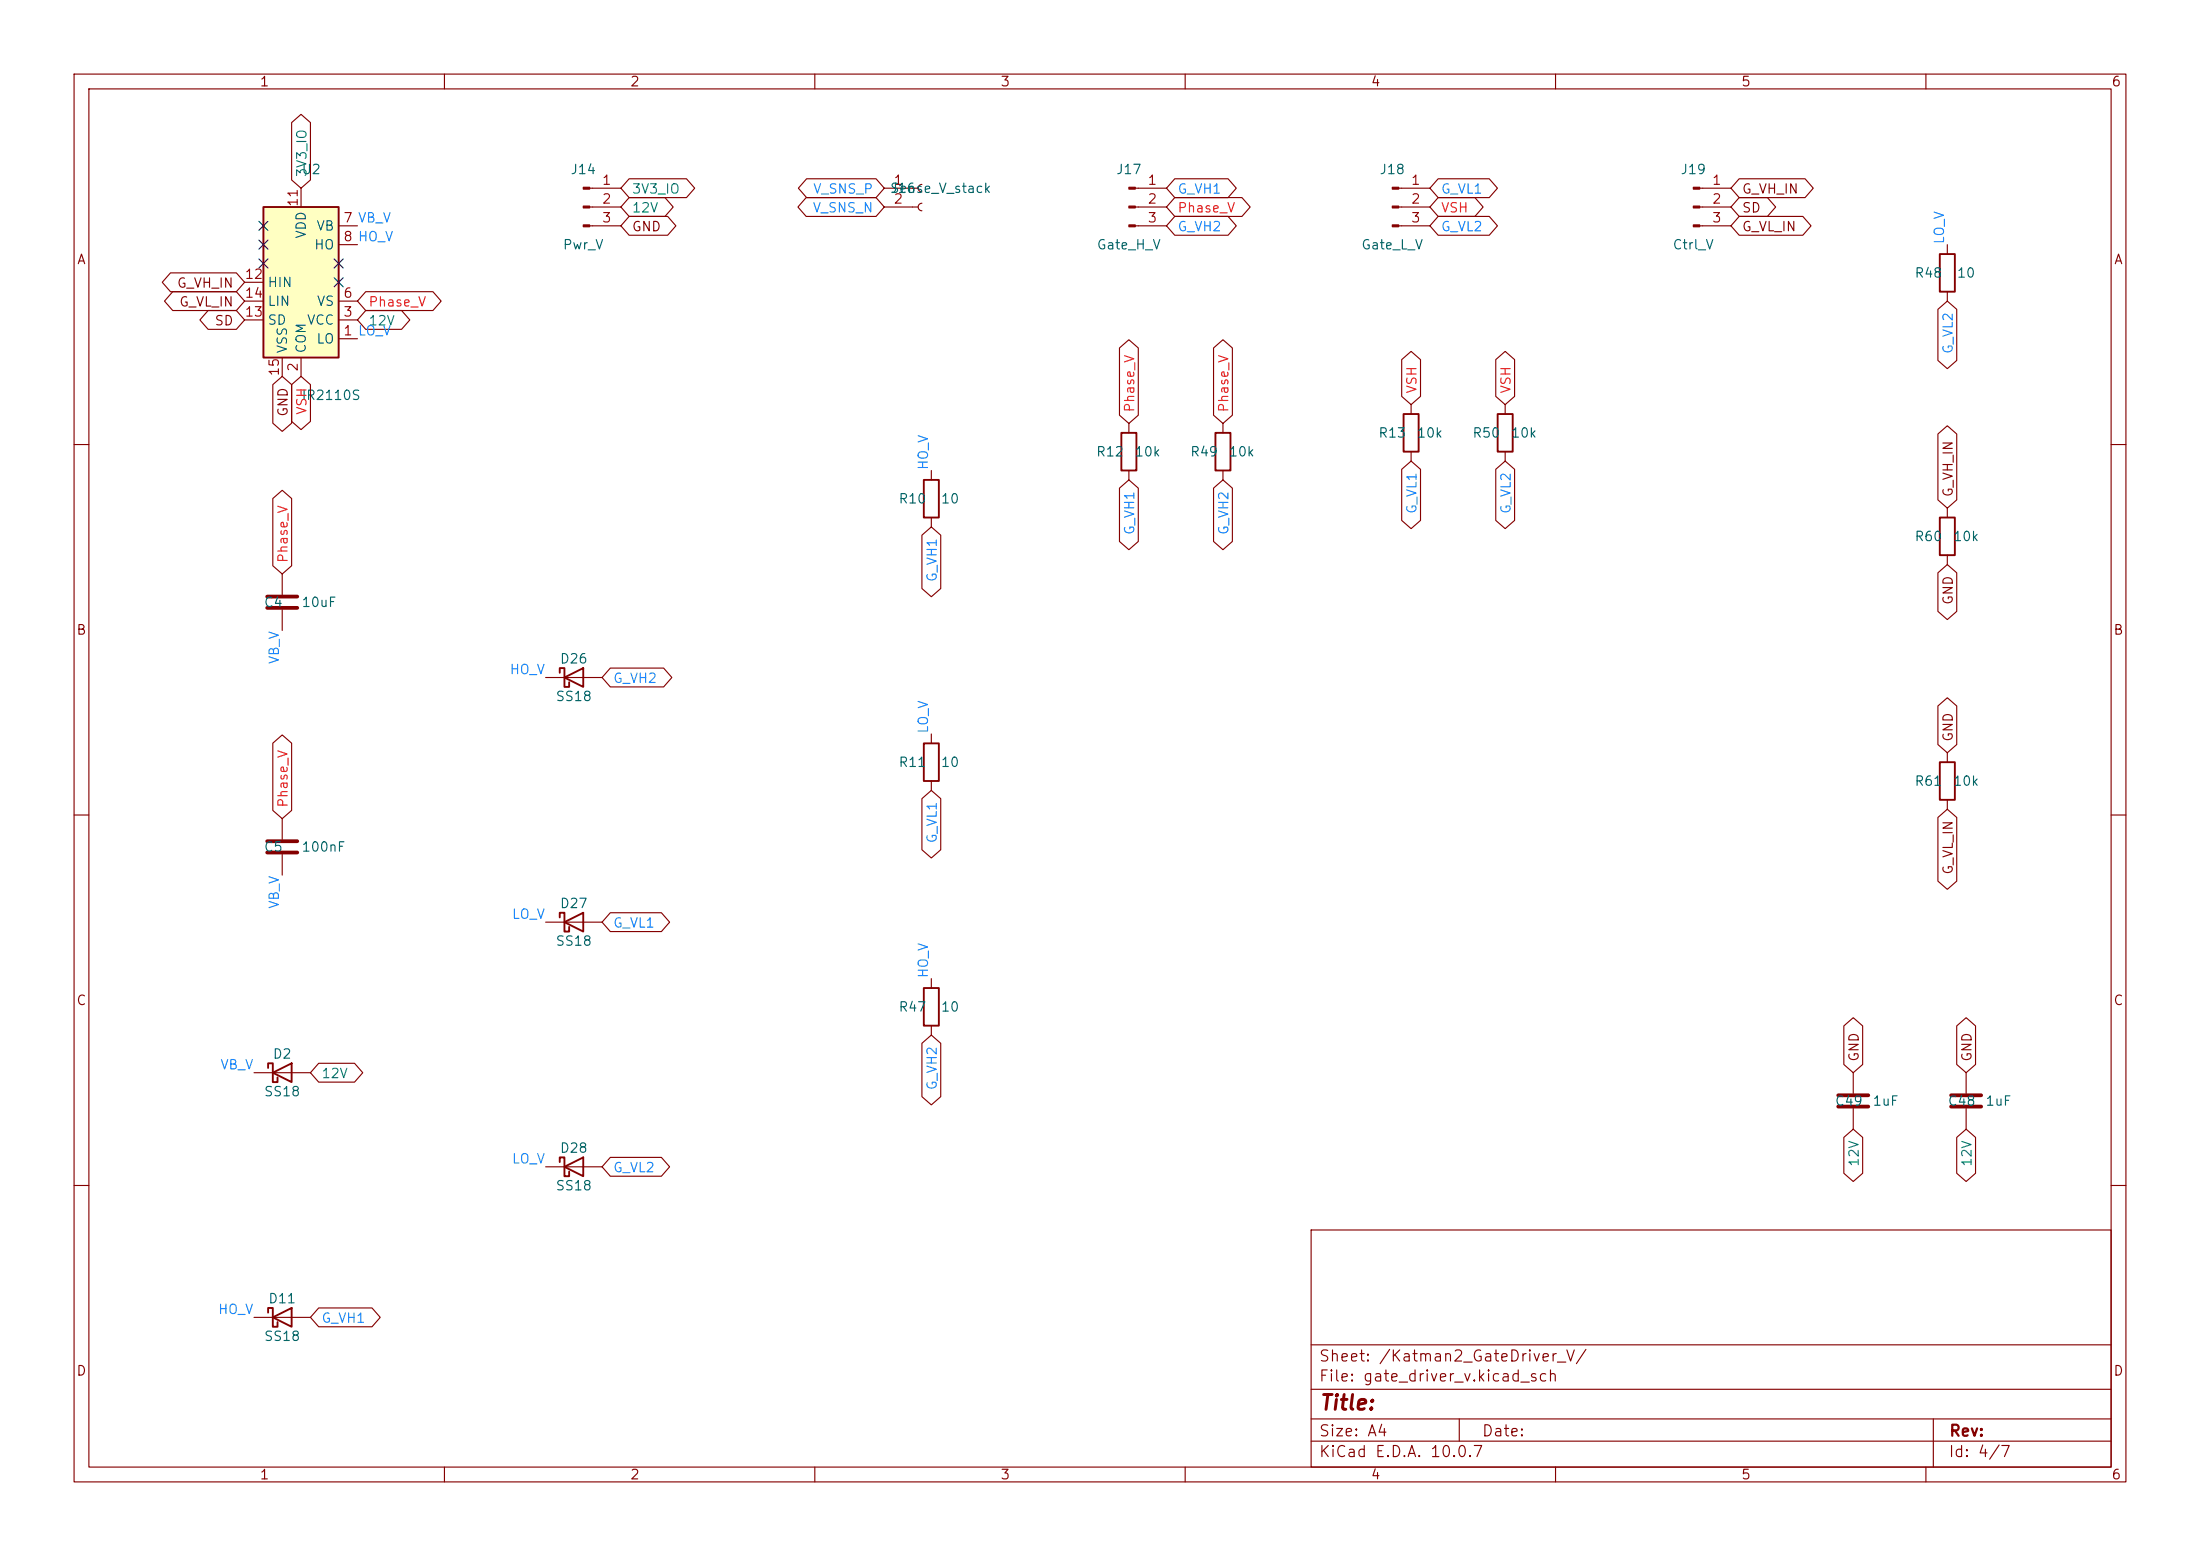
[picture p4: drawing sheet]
<svg xmlns="http://www.w3.org/2000/svg" width="297mm" height="210mm" viewBox="0 0 297 210" stroke-linecap="round" stroke-linejoin="round" font-family="sans-serif">
<g fill="none" stroke="#840000" stroke-width=".15">
<path d="M10 10h277v190h-277zM12 12h273v186h-273zM60 10v2M110 10v2M160 10v2M210 10v2M260 10v2M79.6 25.4h4.2M79.6 27.9h4.2M79.6 30.5h4.2M119.4 25.4h4.6M119.4 27.9h4.6"/>
<path d="M124.5 24.9a.51 .51 0 0 0-.5 .5 .51 .51 0 0 0 .5 .5M124.5 27.4a.51 .51 0 0 0-.5 .5 .51 .51 0 0 0 .5 .5M229.5 25.4h4.2M229.5 27.9h4.2M229.5 30.5h4.2M152.4 57.2v1.2M165.1 57.2v1.2M10 60h2M125.7 63.5v1.3M125.7 69.9v1.2M152.4 63.5v1.3M165.1 63.5v1.3"/>
<path d="M262.9 68.6v1.3M262.9 74.9v1.3M285 60h2M10 110h2M262.9 101.6v1.3M262.9 108v1.2M285 110h2M250.2 144.8v2.8M250.2 149.6v2.8M265.4 144.8v2.8M265.4 149.6v2.8M10 160h2"/>
<path d="M177 166h108v32h-108zM285 160h2M60 198v2M110 198v2M160 198v2M177 194.5h108M177 191.5h108M177 187.5h108M177 181.5h108M197 191.5v3M210 198v2M260 198v2"/>
<path d="M261 191.5v6.5"/>
</g>
<path d="M151.4 58.4h2v5.1h-2zM164.1 58.4h2v5.1h-2zM124.7 64.8h2v5.1h-2zM261.9 69.9h2v5h-2zM261.9 102.9h2v5.1h-2z" fill="none" stroke="#840000" stroke-width=".25"/>
<g fill="#840000" stroke="#840000" stroke-width=".15">
<path d="M228.6 25.3h.9v.2h-.9z"/>
<path d="M228.6 27.8h.9v.3h-.9z"/>
<path d="M228.6 30.4h.9v.2h-.9z"/>
<path d="M78.7 25.3h.9v.2h-.9z"/>
<path d="M78.7 27.8h.9v.3h-.9z"/>
<path d="M78.7 30.4h.9v.2h-.9z"/>
</g>
<path d="M248.2 147.8h4M248.2 149.4h4M263.4 147.8h4.1M263.4 149.4h4.1" fill="none" stroke="#840000" stroke-width=".51"/>
<path d="M35.6 27.9h10.1v20.4h-10.1z" fill="#ffffc2"/>
<g fill="none" stroke="#840000" stroke-width=".25">
<path d="M35.6 27.9h10.1v20.4h-10.1zM261.9 34.3h2v5.1h-2zM189.5 55.9h2v5.1h-2zM202.2 55.9h2v5.1h-2zM75.6 90.8v-.6h.6v2.5h.6v-.6M76.2 91.4l2.5-1.2v2.5zM124.7 100.3h2v5.1h-2zM75.6 123.8v-.6h.6v2.5h.6v-.6M76.2 124.5l2.5-1.3v2.5zM124.7 133.4h2v5h-2zM36.2 144.1v-.6h.6v2.6h.7v-.7M36.8 144.8l2.6-1.3v2.6z"/>
<path d="M75.6 156.8v-.6h.6v2.6h.6v-.7M76.2 157.5l2.5-1.3v2.6zM36.2 177.2v-.7h.6v2.6h.7v-.7M36.8 177.8l2.6-1.3v2.6z"/>
</g>
<g fill="none" stroke="#840000" stroke-width=".15">
<path d="M39.4 16.5l1.2-1.1 1.3 1.1v7.8l-1.3 1.1-1.2-1.1zM23 36.8h8.9l1.1 1.3-1.1 1.3h-8.9l-1.1-1.3zM23.3 39.4h8.6l1.1 1.2-1.1 1.3h-8.6l-1.1-1.3zM33 38.1h2.6M40.6 25.4v2.5M45.7 30.5h2.6M45.7 33h2.6M49.4 39.4h9l1.2 1.2-1.2 1.3h-9l-1.1-1.3zM84.9 24.1h7.8l1.1 1.3-1.1 1.3h-7.8l-1.1-1.3zM84.9 29.2h5.2l1.1 1.3-1.1 1.3h-5.2l-1.1-1.3zM84.9 26.7h4.9l1.1 1.2-1.1 1.3h-4.9l-1.1-1.3zM108.8 26.7h9.5l1.1 1.2-1.1 1.3h-9.5l-1.1-1.3z"/>
<path d="M108.9 24.1h9.4l1.1 1.3-1.1 1.3h-9.4l-1.1-1.3zM153.3 30.5h4.2M153.3 25.4h4.2M153.3 27.9h4.2M158.6 26.7h9.1l1.1 1.2-1.1 1.3h-9.1l-1.1-1.3zM158.6 29.2h7.2l1.1 1.3-1.1 1.3h-7.2l-1.1-1.3zM158.6 24.1h7.2l1.1 1.3-1.1 1.3h-7.2l-1.1-1.3zM188.8 30.5h4.2M188.8 25.4h4.2M188.8 27.9h4.2M194.2 26.7h4.9l1.1 1.2-1.1 1.3h-4.9l-1.2-1.3zM194.2 24.1h6.8l1.2 1.3-1.2 1.3h-6.8l-1.2-1.3z"/>
<path d="M194.2 29.2h6.8l1.2 1.3-1.2 1.3h-6.8l-1.2-1.3zM234.8 26.7h3.8l1.1 1.2-1.1 1.3h-3.8l-1.1-1.3zM234.8 29.2h8.6l1.1 1.3-1.1 1.3h-8.6l-1.1-1.3zM234.8 24.1h8.9l1.1 1.3-1.1 1.3h-8.9l-1.1-1.3zM262.9 33v1.3M262.9 39.4v1.2M28.1 41.9h3.8l1.1 1.3-1.1 1.3h-3.8l-1.1-1.3zM33 43.2h2.6M33 40.6h2.6M36.8 51.9l1.3-1.1 1.3 1.1v5.2l-1.3 1.1-1.3-1.1zM38.1 48.3v2.5M39.4 51.9l1.2-1.1 1.3 1.1v5l-1.3 1.1-1.2-1.1z"/>
<path d="M40.6 48.3v2.5M45.7 45.7h2.6M45.7 43.2h2.6M45.7 40.6h2.6M49.4 41.9h4.8l1.1 1.3-1.1 1.3h-4.8l-1.1-1.3zM151.1 47l1.3-1.1 1.3 1.1v9l-1.3 1.2-1.3-1.2zM163.8 47l1.3-1.1 1.3 1.1v9l-1.3 1.2-1.3-1.2zM189.2 48.5l1.3-1.1 1.3 1.1v5l-1.3 1.1-1.3-1.1zM190.5 54.6v1.3M201.9 48.5l1.3-1.1 1.3 1.1v5l-1.3 1.1-1.3-1.1zM203.2 54.6v1.3M261.6 41.8l1.3-1.2 1.3 1.2v6.8l-1.3 1.2-1.3-1.2z"/>
<path d="M261.6 58.6l1.3-1.1 1.3 1.1v8.9l-1.3 1.1-1.3-1.1zM36.8 67.3l1.3-1.1 1.3 1.1v9.1l-1.3 1.1-1.3-1.1zM38.1 77.5v2.8M124.5 72.2l1.2-1.1 1.3 1.1v7.2l-1.3 1.1-1.2-1.1zM151.1 65.9l1.3-1.1 1.3 1.1v7.2l-1.3 1.1-1.3-1.1zM163.8 65.9l1.3-1.1 1.3 1.1v7.2l-1.3 1.1-1.3-1.1zM189.2 63.3l1.3-1.1 1.3 1.1v6.9l-1.3 1.2-1.3-1.2zM190.5 61v1.2M201.9 63.3l1.3-1.1 1.3 1.1v6.9l-1.3 1.2-1.3-1.2zM203.2 61v1.2M261.6 77.3l1.3-1.1 1.3 1.1v5.2l-1.3 1.1-1.3-1.1zM38.1 82.3v2.8"/>
<path d="M73.7 91.4h7.6M82.4 90.2h7.2l1.1 1.2-1.1 1.3h-7.2l-1.1-1.3zM125.7 99.1v1.2M261.6 95.3l1.3-1.1 1.3 1.1v5.2l-1.3 1.1-1.3-1.1zM36.8 100.3l1.3-1.1 1.3 1.1v9.1l-1.3 1.1-1.3-1.1zM38.1 110.5v2.8M38.1 115.3v2.8M124.5 107.8l1.2-1.1 1.3 1.1v6.9l-1.3 1.1-1.2-1.1zM125.7 105.4v1.3M261.6 110.3l1.3-1.1 1.3 1.1v8.6l-1.3 1.1-1.3-1.1zM73.7 124.5h7.6M82.4 123.2h6.9l1.1 1.3-1.1 1.2h-6.9l-1.1-1.2z"/>
<path d="M125.7 132.1v1.3M125.7 138.4v1.3M248.9 138.5l1.3-1.1 1.3 1.1v5.2l-1.3 1.1-1.3-1.1zM264.2 138.5l1.2-1.1 1.3 1.1v5.2l-1.3 1.1-1.2-1.1zM34.3 144.8h7.6M43 143.5h4.9l1.1 1.3-1.1 1.3h-4.9l-1.1-1.3zM73.7 157.5h7.6M82.4 156.2h6.9l1.1 1.3-1.1 1.3h-6.9l-1.1-1.3zM124.5 140.8l1.2-1.1 1.3 1.1v7.2l-1.3 1.1-1.2-1.1zM248.9 153.5l1.3-1.1 1.3 1.1v4.9l-1.3 1.1-1.3-1.1zM264.2 153.5l1.2-1.1 1.3 1.1v4.9l-1.3 1.1-1.2-1.1zM34.3 177.8h7.6"/>
<path d="M43 176.5h7.2l1.1 1.3-1.1 1.3h-7.2l-1.1-1.3z"/>
</g>
<g fill="#840000" stroke="#840000" stroke-width=".15">
<path d="M188 25.3h.8v.2h-.8z"/>
<path d="M188 27.8h.8v.3h-.8z"/>
<path d="M188 30.4h.8v.2h-.8z"/>
<path d="M152.4 25.3h.9v.2h-.9z"/>
<path d="M152.4 27.8h.9v.3h-.9z"/>
<path d="M152.4 30.4h.9v.2h-.9z"/>
</g>
<path d="M36.1 80.5h4M36.1 82h4M36.1 113.5h4M36.1 115.1h4" fill="none" stroke="#840000" stroke-width=".51"/>
<path d="M35 29.9l1.2 1.2M35 32.4l1.2 1.2M35 35l1.2 1.2M36.2 29.9l-1.2 1.2M36.2 32.4l-1.2 1.2M36.2 35l-1.2 1.2M45.1 37.5l1.2 1.2M45.1 35l1.2 1.2M46.3 37.5l-1.2 1.2M46.3 35l-1.2 1.2" fill="none" stroke="#000084" stroke-width=".15"/>
<text font-size="2" fill="#840000" x="178" y="190.8">Title:</text>
<g font-size="1.5" fill="#840000">
<text x="178" y="184.1">Sheet: /Katman2_GateDriver_V/</text>
<text x="178" y="186.8">File: gate_driver_v.kicad_sch</text>
<text x="178" y="197">KiCad E.D.A. 10.0.7</text>
<text x="178" y="194.2">Size: A4</text>
<text x="200" y="194.2">Date:</text>
<text x="263" y="197">Id: 4/7</text>
<text x="263" y="194.2">Rev:</text>
</g>
<g font-size="1.3" fill="#840000">
<text x="35" y="12">1</text>
<text x="85" y="12">2</text>
<text x="135" y="12">3</text>
<text x="185" y="12">4</text>
<text x="235" y="12">5</text>
<text x="285" y="12">6</text>
<text x="235.1" y="29">SD</text>
<text x="235.1" y="26.5">G_VH_IN</text>
<text x="10.3" y="36">A</text>
<text x="85.2" y="31.5">GND</text>
<text x="235.1" y="31.5">G_VL_IN</text>
<text x="285.3" y="36">A</text>
<text x="23.8" y="39.2">G_VH_IN</text>
<text x="24.1" y="41.7">G_VL_IN</text>
<text x="28.9" y="44.2">SD</text>
<text x="39.2" y="56.3" transform="rotate(-90 39.2 56.3)">GND</text>
<text x="263.9" y="67.2" transform="rotate(-90 263.9 67.2)">G_VH_IN</text>
<text x="263.9" y="81.7" transform="rotate(-90 263.9 81.7)">GND</text>
<text x="10.2" y="86">B</text>
<text x="285.2" y="86">B</text>
<text x="263.9" y="100.2" transform="rotate(-90 263.9 100.2)">GND</text>
<text x="263.9" y="118.1" transform="rotate(-90 263.9 118.1)">G_VL_IN</text>
<text x="10.2" y="136">C</text>
<text x="285.2" y="136">C</text>
<text x="251.2" y="143.4" transform="rotate(-90 251.2 143.4)">GND</text>
<text x="266.5" y="143.4" transform="rotate(-90 266.5 143.4)">GND</text>
<text x="10.2" y="186">D</text>
<text x="285.2" y="186">D</text>
<text x="35" y="200">1</text>
<text x="85" y="200">2</text>
<text x="135" y="200">3</text>
<text x="185" y="200">4</text>
<text x="235" y="200">5</text>
<text x="285" y="200">6</text>
</g>
<g font-size="1.3" fill="#006464">
<text x="40.6" y="23.8">U2</text>
<text x="76.9" y="23.8">J14</text>
<text x="150.6" y="23.8">J17</text>
<text x="186.1" y="23.8">J18</text>
<text x="226.8" y="23.8">J19</text>
<text x="120.1" y="26.4">Sense_V_stack</text>
<text x="120.1" y="26.4">J16</text>
<text x="41.6" y="32.3" transform="rotate(-90 41.6 32.3)">VDD</text>
<text x="42.3" y="34">HO</text>
<text x="42.6" y="31.4">VB</text>
<text x="75.9" y="34">Pwr_V</text>
<text x="148" y="34">Gate_H_V</text>
<text x="183.7" y="34">Gate_L_V</text>
<text x="225.7" y="34">Ctrl_V</text>
<text x="36" y="39.1">HIN</text>
<text x="36" y="41.6">LIN</text>
<text x="42.7" y="41.6">VS</text>
<text x="258.4" y="37.8">R48</text>
<text x="264.1" y="37.8">10</text>
<text x="36" y="44.1">SD</text>
<text x="39.1" y="47.8" transform="rotate(-90 39.1 47.8)">VSS</text>
<text x="41.4" y="44.1">VCC</text>
<text x="41.6" y="47.8" transform="rotate(-90 41.6 47.8)">COM</text>
<text x="42.6" y="46.7">LO</text>
<text x="40.6" y="54.3">IR2110S</text>
<text x="186" y="59.4">R13</text>
<text x="191.2" y="59.4">10k</text>
<text x="198.7" y="59.4">R50</text>
<text x="203.9" y="59.4">10k</text>
<text x="147.9" y="61.9">R12</text>
<text x="153.1" y="61.9">10k</text>
<text x="160.6" y="61.9">R49</text>
<text x="165.8" y="61.9">10k</text>
<text x="121.2" y="68.3">R10</text>
<text x="126.9" y="68.3">10</text>
<text x="258.4" y="73.4">R60</text>
<text x="263.6" y="73.4">10k</text>
<text x="35.5" y="82.2">C4</text>
<text x="40.6" y="82.2">10uF</text>
<text x="75.5" y="89.9">D26</text>
<text x="74.9" y="94.9">SS18</text>
<text x="121.2" y="103.8">R11</text>
<text x="126.9" y="103.8">10</text>
<text x="258.4" y="106.4">R61</text>
<text x="263.6" y="106.4">10k</text>
<text x="35.5" y="115.3">C5</text>
<text x="40.6" y="115.3">100nF</text>
<text x="75.5" y="122.9">D27</text>
<text x="74.9" y="128">SS18</text>
<text x="121.2" y="136.9">R47</text>
<text x="126.9" y="136.9">10</text>
<text x="36.7" y="143.2">D2</text>
<text x="35.6" y="148.3">SS18</text>
<text x="247.6" y="149.6">C49</text>
<text x="252.7" y="149.6">1uF</text>
<text x="262.9" y="149.6">C48</text>
<text x="268" y="149.6">1uF</text>
<text x="75.5" y="155.9">D28</text>
<text x="74.9" y="161">SS18</text>
<text x="36.1" y="176.2">D11</text>
<text x="35.6" y="181.3">SS18</text>
</g>
<g font-size="1.3" fill="#19bb19">
<text x="41.7" y="24" transform="rotate(-90 41.7 24)">3V3_IO</text>
<text x="85.2" y="26.5">3V3_IO</text>
<text x="85.2" y="29">12V</text>
<text x="49.7" y="44.2">12V</text>
<text x="43.3" y="145.8">12V</text>
<text x="251.2" y="157.6" transform="rotate(-90 251.2 157.6)">12V</text>
<text x="266.5" y="157.6" transform="rotate(-90 266.5 157.6)">12V</text>
</g>
<g font-size="1.3" fill="#a90000">
<text x="40.5" y="28" transform="rotate(-90 40.5 28)">11</text>
<text x="81.2" y="25.3">1</text>
<text x="81.2" y="27.8">2</text>
<text x="120.6" y="25.3">1</text>
<text x="120.6" y="27.8">2</text>
<text x="154.8" y="25.3">1</text>
<text x="154.8" y="27.8">2</text>
<text x="190.4" y="25.3">1</text>
<text x="190.4" y="27.8">2</text>
<text x="231" y="25.3">1</text>
<text x="231" y="27.8">2</text>
<text x="46.3" y="30.3">7 VB_V</text>
<text x="46.3" y="32.9">8 HO_V</text>
<text x="81.2" y="30.3">3</text>
<text x="154.8" y="30.3">3</text>
<text x="190.4" y="30.3">3</text>
<text x="231" y="30.3">3</text>
<text x="33" y="38">12</text>
<text x="33" y="40.5">14</text>
<text x="46.3" y="40.5">6</text>
<text x="33" y="43">13</text>
<text x="46.3" y="45.6">1 LO_V</text>
<text x="46.3" y="43">3</text>
<text x="38" y="50.9" transform="rotate(-90 38 50.9)">15</text>
<text x="40.5" y="50.3" transform="rotate(-90 40.5 50.3)">2</text>
</g>
<g font-size="1.3" fill="#1985ff">
<text x="109.6" y="29">V_SNS_N</text>
<text x="109.7" y="26.5">V_SNS_P</text>
<text x="158.9" y="26.5">G_VH1</text>
<text x="194.4" y="26.5">G_VL1</text>
<text x="158.9" y="31.5">G_VH2</text>
<text x="194.4" y="31.5">G_VL2</text>
<text x="262.8" y="33" transform="rotate(-90 262.8 33)">LO_V</text>
<text x="263.9" y="47.9" transform="rotate(-90 263.9 47.9)">G_VL2</text>
<text x="125.6" y="63.5" transform="rotate(-90 125.6 63.5)">HO_V</text>
<text x="191.6" y="69.4" transform="rotate(-90 191.6 69.4)">G_VL1</text>
<text x="204.3" y="69.4" transform="rotate(-90 204.3 69.4)">G_VL2</text>
<text x="153.5" y="72.3" transform="rotate(-90 153.5 72.3)">G_VH1</text>
<text x="166.2" y="72.3" transform="rotate(-90 166.2 72.3)">G_VH2</text>
<text x="126.8" y="78.6" transform="rotate(-90 126.8 78.6)">G_VH1</text>
<text x="38" y="89.7" transform="rotate(-90 38 89.7)">VB_V</text>
<text x="68.7" y="91.3">HO_V</text>
<text x="82.7" y="92.5">G_VH2</text>
<text x="125.6" y="99.1" transform="rotate(-90 125.6 99.1)">LO_V</text>
<text x="126.8" y="113.9" transform="rotate(-90 126.8 113.9)">G_VL1</text>
<text x="38" y="122.8" transform="rotate(-90 38 122.8)">VB_V</text>
<text x="69" y="124.3">LO_V</text>
<text x="82.7" y="125.5">G_VL1</text>
<text x="125.6" y="132.1" transform="rotate(-90 125.6 132.1)">HO_V</text>
<text x="29.6" y="144.7">VB_V</text>
<text x="126.8" y="147.2" transform="rotate(-90 126.8 147.2)">G_VH2</text>
<text x="69" y="157.4">LO_V</text>
<text x="82.7" y="158.5">G_VL2</text>
<text x="29.3" y="177.7">HO_V</text>
<text x="43.3" y="178.9">G_VH1</text>
</g>
<g font-size="1.3" fill="#ff1919">
<text x="158.9" y="29">Phase_V</text>
<text x="194.4" y="29">VSH</text>
<text x="49.7" y="41.7">Phase_V</text>
<text x="191.6" y="53.2" transform="rotate(-90 191.6 53.2)">VSH</text>
<text x="204.3" y="53.2" transform="rotate(-90 204.3 53.2)">VSH</text>
<text x="41.7" y="56.1" transform="rotate(-90 41.7 56.1)">VSH</text>
<text x="153.5" y="55.7" transform="rotate(-90 153.5 55.7)">Phase_V</text>
<text x="166.2" y="55.7" transform="rotate(-90 166.2 55.7)">Phase_V</text>
<text x="39.2" y="76.1" transform="rotate(-90 39.2 76.1)">Phase_V</text>
<text x="39.2" y="109.1" transform="rotate(-90 39.2 109.1)">Phase_V</text>
</g>
</svg>
